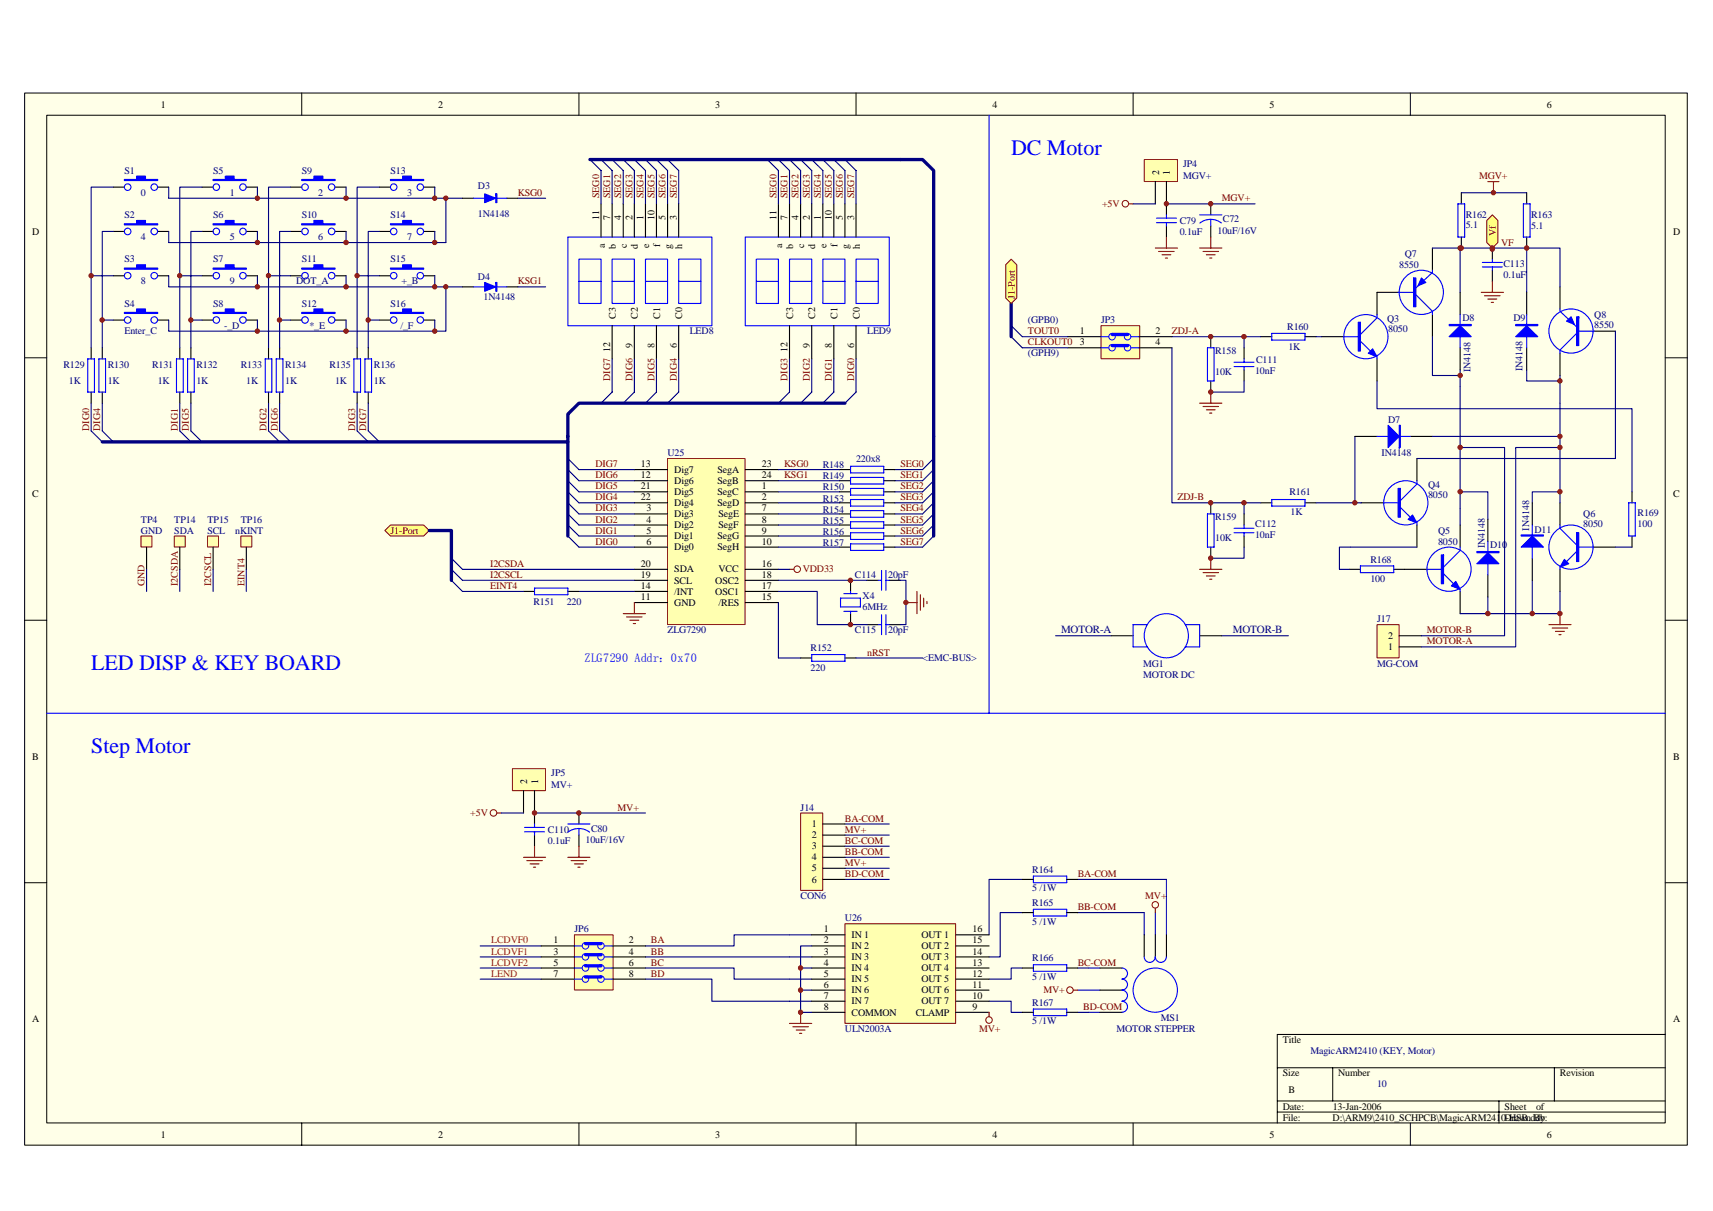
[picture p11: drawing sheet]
<svg xmlns="http://www.w3.org/2000/svg" width="297mm" height="210mm" viewBox="0 0 297 210" stroke-linecap="round" stroke-linejoin="round" font-family="sans-serif">
<path d="M4.3 16.1h288.3v182.5h-288.3z" fill="#ffffe8"/>
<g fill="none" stroke="#000" stroke-width=".17">
<path d="M4.3 16.1h288.3v182.5h-288.3zM8.1 20h280.7v174.7h-280.7zM52.3 16.1v3.9M100.4 16.1v3.9M148.4 16.1v3.9M196.5 16.1v3.9M244.6 16.1v3.9M4.3 62h3.8M288.8 62h3.8M4.3 107.5h3.8M288.8 107.5h3.8M4.3 153.1h3.8"/>
<path d="M288.8 153.1h3.8M288.8 179.4h-67.3v15.3M52.3 194.7v3.9M100.4 194.7v3.9M148.4 194.7v3.9M196.5 194.7v3.9M221.5 185.1h67.3M221.5 190.9h67.3M221.5 192.8h67.3M231.1 185.1v5.8M244.6 194.7v3.9M259.9 190.9v3.8"/>
<path d="M269.5 185.1v5.8"/>
</g>
<g fill="none" stroke="#00f" stroke-width=".19">
<path d="M171.5 20v103.7h-163.4M98.5 41.1h24.9v15.4h-24.9zM100.4 44.9h3.8v7.7h-3.8zM100.4 48.8h3.8M106.1 44.9h3.9v7.7h-3.9zM106.1 48.8h3.9M111.9 44.9h3.9v7.7h-3.9zM111.9 48.8h3.9M117.7 44.9h3.8v7.7h-3.8zM117.7 48.8h3.8M129.2 41.1h25v15.4h-25zM131.1 44.9h3.9v7.7h-3.9z"/>
<path d="M131.1 48.8h3.9M136.9 44.9h3.9v7.7h-3.9zM136.9 48.8h3.9M142.7 44.9h3.8v7.7h-3.8zM142.7 48.8h3.8M148.4 44.9h3.9v7.7h-3.9zM148.4 48.8h3.9M171.5 123.7h117.3"/>
</g>
<g fill="none" stroke="#000" stroke-width=".19">
<path d="M104.2 35.3v5.8M106.1 35.3v5.8M108.1 35.3v5.8M110 35.3v5.8M111.9 35.3v5.8M113.8 35.3v5.8M115.8 35.3v5.8M117.7 35.3v5.8M135 35.3v5.8M136.9 35.3v5.8M138.8 35.3v5.8M140.8 35.3v5.8"/>
<path d="M142.7 35.3v5.8M144.6 35.3v5.8M146.5 35.3v5.8M148.4 35.3v5.8M106.1 56.5v5.7M110 56.5v5.7M113.8 56.5v5.7M117.7 56.5v5.7M136.9 56.5v5.7M140.8 56.5v5.7M144.6 56.5v5.7M148.4 56.5v5.7"/>
</g>
<path d="M115.8 79.5h13.4v28.8h-13.4z" fill="#ffffb0"/>
<g fill="none" stroke="#800000" stroke-width=".17">
<path d="M115.8 79.5h13.4v28.8h-13.4z"/>
<circle cx="138.2" cy="98.7" r=".57"/>
</g>
<g fill="none" stroke="#000" stroke-width=".19">
<path d="M19.6 32.4h2M27.3 32.4h1.9M35 32.4h2M42.7 32.4h1.9M50.4 32.4h1.9M58.1 32.4h1.9M65.8 32.4h1.9M73.5 32.4h1.9M80.2 34.4h1.9M87.9 34.4h1.9M19.6 55.5h2M19.6 40.1h2"/>
<path d="M19.6 47.8h2M27.3 55.5h1.9M27.3 40.1h1.9M27.3 47.8h1.9M35 55.5h2M35 40.1h2M35 47.8h2M42.7 55.5h1.9M42.7 40.1h1.9M42.7 47.8h1.9M50.4 55.5h1.9M50.4 40.1h1.9"/>
<path d="M50.4 47.8h1.9M58.1 55.5h1.9M58.1 40.1h1.9M58.1 47.8h1.9M65.8 55.5h1.9M65.8 40.1h1.9M65.8 47.8h1.9M73.5 55.5h1.9M73.5 40.1h1.9M73.5 47.8h1.9M80.2 49.7h1.9M87.9 49.7h1.9"/>
<path d="M15.8 60.3v1.9M15.8 68v1.9M31.2 60.3v1.9M31.2 68v1.9M46.6 60.3v1.9M46.6 68v1.9M61.9 60.3v1.9M61.9 68v1.9M110 81.4h5.8M110 83.4h5.8M110 85.3h5.8M110 87.2h5.8"/>
<path d="M110 89.1h5.8M110 91h5.8M110 92.9h5.8M110 94.9h5.8M110 98.7h5.8M129.2 81.4h5.8M129.2 83.4h5.8M129.2 85.3h5.8M129.2 87.2h5.8M129.2 89.1h5.8M129.2 91h5.8M129.2 92.9h5.8"/>
<path d="M129.2 94.9h5.8M129.2 98.7h5.8M145.6 81.4h1.9M145.6 83.4h1.9M145.6 85.3h1.9M145.6 87.2h1.9M145.6 89.1h1.9M145.6 91h1.9M145.6 92.9h1.9M145.6 94.9h1.9M153.2 81.4h2M153.2 83.4h2"/>
<path d="M153.2 85.3h2M153.2 87.2h2M153.2 89.1h2M153.2 91h2M153.2 92.9h2M153.2 94.9h2M110 100.6h5.8M110 102.6h5.8M110 104.5h5.8M129.2 100.6h5.8M129.2 102.6h5.8M129.2 104.5h5.8"/>
<path d="M147.5 100.6v2M147.5 106.4v1.9M150.4 100.6h1.9M150.4 108.3h1.9M154.2 100.6h1.9M154.2 108.3h1.9"/>
</g>
<g fill="#00f" stroke="#00f" stroke-width=".19">
<path d="M84 33.6l2 .8-2 .7z"/>
<path d="M84 49l2 .7-2 .8z"/>
<path d="M21.6 31.1h2.1v-.6h1.5v.6h2.1v.2h-5.7z" fill-rule="evenodd"/>
<path d="M37 31.1h2.1v-.6h1.5v.6h2.1v.2h-5.7z" fill-rule="evenodd"/>
<path d="M52.3 31.1h2.1v-.6h1.6v.6h2.1v.2h-5.8z" fill-rule="evenodd"/>
<path d="M67.7 31.1h2.1v-.6h1.5v.6h2.2v.2h-5.8z" fill-rule="evenodd"/>
<path d="M52.3 54.2h2.1v-.6h1.6v.6h2.1v.2h-5.8z" fill-rule="evenodd"/>
<path d="M37 54.2h2.1v-.6h1.5v.6h2.1v.2h-5.7z" fill-rule="evenodd"/>
<path d="M37 38.8h2.1v-.6h1.5v.6h2.1v.2h-5.7z" fill-rule="evenodd"/>
<path d="M52.3 38.8h2.1v-.6h1.6v.6h2.1v.2h-5.8z" fill-rule="evenodd"/>
<path d="M67.7 38.8h2.1v-.6h1.5v.6h2.2v.2h-5.8z" fill-rule="evenodd"/>
<path d="M21.6 46.5h2.1v-.6h1.5v.6h2.1v.2h-5.7z" fill-rule="evenodd"/>
<path d="M67.7 54.2h2.1v-.6h1.5v.6h2.2v.2h-5.8z" fill-rule="evenodd"/>
<path d="M52.3 46.5h2.1v-.6h1.6v.6h2.1v.2h-5.8z" fill-rule="evenodd"/>
<path d="M67.7 46.5h2.1v-.6h1.5v.6h2.2v.2h-5.8z" fill-rule="evenodd"/>
<path d="M21.6 54.2h2.1v-.6h1.5v.6h2.1v.2h-5.7z" fill-rule="evenodd"/>
<path d="M86 33.6h.2v1.5h-.2z" fill-rule="evenodd"/>
<path d="M86 49h.2v1.5h-.2z" fill-rule="evenodd"/>
<path d="M21.6 38.8h2.1v-.6h1.5v.6h2.1v.2h-5.7z" fill-rule="evenodd"/>
<path d="M37 46.5h2.1v-.6h1.5v.6h2.1v.2h-5.7z" fill-rule="evenodd"/>
</g>
<g fill="none" stroke="#00f" stroke-width=".19">
<path d="M82.1 34.4h5.8M82.1 49.7h5.8M15.2 62.2h1.2v5.8h-1.2zM30.6 62.2h1.2v5.8h-1.2zM46 62.2h1.1v5.8h-1.1zM61.4 62.2h1.1v5.8h-1.1zM147.5 80.9h5.7v1.1h-5.7zM147.5 82.8h5.7v1.1h-5.7zM147.5 84.7h5.7v1.2h-5.7zM147.5 86.6h5.7v1.2h-5.7zM147.5 88.5h5.7v1.2h-5.7zM147.5 90.5h5.7v1.1h-5.7z"/>
<path d="M147.5 92.4h5.7v1.1h-5.7zM147.5 94.3h5.7v1.1h-5.7zM152.9 98.9v3.5M153.6 98.9v3.5M145.8 103.7h3.4v1.5h-3.4zM146.3 102.9h2.3M146.3 106h2.3M147.5 102.6v.3M147.5 106v.4M152.3 100.6h.6M152.3 108.3h.6M152.9 106.6v3.4"/>
<path d="M153.6 100.6h.6M153.6 106.6v3.4M153.6 108.3h.6"/>
<circle cx="22.1" cy="32.4" r=".57"/>
<circle cx="26.8" cy="32.4" r=".57"/>
<circle cx="37.5" cy="32.4" r=".57"/>
<circle cx="42.1" cy="32.4" r=".57"/>
<circle cx="52.9" cy="32.4" r=".57"/>
<circle cx="57.5" cy="32.4" r=".57"/>
<circle cx="68.3" cy="32.4" r=".57"/>
<circle cx="72.9" cy="32.4" r=".57"/>
<circle cx="22.1" cy="40.1" r=".57"/>
<circle cx="22.1" cy="47.8" r=".57"/>
<circle cx="22.1" cy="55.5" r=".57"/>
<circle cx="26.8" cy="40.1" r=".57"/>
<circle cx="26.8" cy="55.5" r=".57"/>
<circle cx="26.8" cy="47.8" r=".57"/>
<circle cx="37.5" cy="40.1" r=".57"/>
<circle cx="37.5" cy="47.8" r=".57"/>
<circle cx="37.5" cy="55.5" r=".57"/>
<circle cx="42.1" cy="40.1" r=".57"/>
<circle cx="42.1" cy="47.8" r=".57"/>
<circle cx="42.1" cy="55.5" r=".57"/>
<circle cx="52.9" cy="40.1" r=".57"/>
<circle cx="52.9" cy="55.5" r=".57"/>
<circle cx="52.9" cy="47.8" r=".57"/>
<circle cx="57.5" cy="40.1" r=".57"/>
<circle cx="57.5" cy="47.8" r=".57"/>
<circle cx="57.5" cy="55.5" r=".57"/>
<circle cx="68.3" cy="40.1" r=".57"/>
<circle cx="68.3" cy="47.8" r=".57"/>
<circle cx="68.3" cy="55.5" r=".57"/>
<circle cx="72.9" cy="40.1" r=".57"/>
<circle cx="72.9" cy="55.5" r=".57"/>
<circle cx="72.9" cy="47.8" r=".57"/>
</g>
<g fill="none" stroke="#000080" stroke-width=".19">
<path d="M29.2 34.4h51M44.6 32.4v2M60 32.4v2M75.4 32.4v2M89.8 34.4h4.8M102.3 27.7l1.9 1.9v5.7M104.2 27.7l1.9 1.9v5.7M106.1 27.7l2 1.9v5.7M108.1 27.7l1.9 1.9v5.7M110 27.7l1.9 1.9v5.7M111.9 27.7l1.9 1.9v5.7M113.8 27.7l2 1.9v5.7"/>
<path d="M115.8 27.7l1.9 1.9v5.7M133.1 27.7l1.9 1.9v5.7M135 27.7l1.9 1.9v5.7M136.9 27.7l1.9 1.9v5.7M138.8 27.7l2 1.9v5.7M140.8 27.7l1.9 1.9v5.7M142.7 27.7l1.9 1.9v5.7M144.6 27.7l1.9 1.9v5.7M146.5 27.7l1.9 1.9v5.7M29.2 47.8v1.9h51M29.2 42.1h48.1M44.6 40.1v2"/>
<path d="M44.6 47.8v1.9M44.6 55.5v1.9M60 40.1v2M60 47.8v1.9M60 55.5v1.9M75.4 40.1v2M75.4 47.8v1.9M89.8 49.7h4.8M15.8 69.9v4.8M31.2 69.9v4.8M46.6 69.9v4.8M61.9 69.9v4.8"/>
<path d="M98.5 79.5l1.9 1.9h9.6M106.1 62.2v5.8l-1.9 1.9M110 62.2v5.8l-1.9 1.9M113.8 62.2v5.8l-1.9 1.9M117.7 62.2v5.8l-1.9 1.9M136.9 62.2v5.8l-1.9 1.9M140.8 62.2v5.8l-2 1.9M144.6 62.2v5.8l-1.9 1.9M148.4 62.2v5.8l-1.9 1.9M161.9 79.5l-1.9 1.9h-4.8M78.3 98.7l1.9 1.9h29.8M78.3 96.8l1.9 1.9h29.8"/>
<path d="M98.5 81.4l1.9 2h9.6M98.5 83.4l1.9 1.9h9.6M98.5 85.3l1.9 1.9h9.6M98.5 87.2l1.9 1.9h9.6M98.5 89.1l1.9 1.9h9.6M98.5 91l1.9 1.9h9.6M98.5 92.9l1.9 2h9.6M135 81.4h10.6M135 83.4h10.6M135 85.3h10.6M135 87.2h10.6M135 89.1h10.6"/>
<path d="M135 91h10.6M135 92.9h10.6M135 94.9h10.6M135 98.7h1.9M161.9 81.4l-1.9 2h-4.8M161.9 83.4l-1.9 1.9h-4.8M161.9 85.3l-1.9 1.9h-4.8M161.9 87.2l-1.9 1.9h-4.8M161.9 89.1l-1.9 1.9h-4.8M161.9 91l-1.9 1.9h-4.8M161.9 92.9l-1.9 2h-4.8M78.3 100.6l1.9 2"/>
<path d="M100.4 102.6h9.6M135 102.6h6.7v5.7h8.7M135 100.6h15.4M156.1 100.6h1v7.7h-1"/>
</g>
<path d="M136.9 98.7h.8M108.1 106.4h3.8M108.6 107h2.7M109.2 107.5h1.6M109.8 108.1h.4M110 104.5v1.9M157.1 104.5h1.9M159 102.6v3.8M159.6 103.1v2.7M160.2 103.7v1.5M160.7 104.3v.4" fill="none" stroke="#800000" stroke-width=".19"/>
<path d="M102.3 27.7h57.7l1.9 1.9v63.3M17.7 76.6h80.8M146.5 69.9h-46.1l-1.9 1.9v21.1" fill="none" stroke="#000080" stroke-width=".58"/>
<path d="M135 104.5v9.6" fill="none" stroke="#11037e" stroke-width=".19"/>
<path d="M24.5 93h1.8v1.8h-1.8z" fill="#ffffb0"/>
<path d="M24.4 92.9h1.9v1.9h-1.9z" fill="none" stroke="#800000" stroke-width=".17"/>
<path d="M25.4 94.9v3.8" fill="none" stroke="#000" stroke-width=".19"/>
<path d="M36 93h1.9v1.8h-1.9z" fill="#ffffb0"/>
<path d="M36 92.9h1.9v1.9h-1.9z" fill="none" stroke="#800000" stroke-width=".17"/>
<path d="M37 94.9v3.8" fill="none" stroke="#000" stroke-width=".19"/>
<path d="M41.8 93h1.9v1.8h-1.9z" fill="#ffffb0"/>
<path d="M41.8 92.9h1.9v1.9h-1.9z" fill="none" stroke="#800000" stroke-width=".17"/>
<path d="M42.7 94.9v3.8" fill="none" stroke="#000" stroke-width=".19"/>
<path d="M25.4 98.7v3.9M37 98.7v3.9M42.7 98.7v3.9" fill="none" stroke="#000080" stroke-width=".19"/>
<path d="M30.2 93h1.9v1.8h-1.9z" fill="#ffffb0"/>
<path d="M30.2 92.9h1.9v1.9h-1.9z" fill="none" stroke="#800000" stroke-width=".17"/>
<path d="M17.7 60.3v1.9M17.7 68v1.9M33.1 60.3v1.9M33.1 68v1.9M48.5 60.3v1.9M48.5 68v1.9M63.9 60.3v1.9M63.9 68v1.9M31.2 94.9v3.8M138.8 114.1h2M146.5 114.1h1.9" fill="none" stroke="#000" stroke-width=".19"/>
<g fill="none" stroke="#000080" stroke-width=".19">
<path d="M19.6 32.4h-3.8v15.4h3.8M29.2 32.4v2M35 32.4h-3.8v15.4h3.8M50.4 32.4h-3.8v15.4h3.8M65.8 32.4h-3.9v15.4h3.9M77.3 34.4v7.7M15.8 47.8v12.5M17.7 55.5v4.8M19.6 40.1h-1.9v15.4h1.9M29.2 40.1v2M31.2 47.8v12.5M33.1 55.5v4.8"/>
<path d="M35 40.1h-1.9v15.4h1.9M46.6 47.8v12.5M48.5 55.5v4.8M50.4 40.1h-1.9v15.4h1.9M61.9 47.8v12.5M63.9 55.5v4.8M65.8 40.1h-1.9v15.4h1.9M75.4 55.5v1.9M77.3 49.7v7.7h-48.1v-1.9M15.8 74.7l1.9 1.9M17.7 69.9v4.8l1.9 1.9M31.2 74.7l1.9 1.9"/>
<path d="M33.1 69.9v4.8l1.9 1.9M46.6 74.7l1.9 1.9M48.5 69.9v4.8l1.9 1.9M61.9 74.7l2 1.9M63.9 69.9v4.8l1.9 1.9M31.2 98.7v3.9M135 114.1h3.8M148.4 114.1h11.6"/>
</g>
<path d="M17.1 62.2h1.2v5.8h-1.2zM32.5 62.2h1.2v5.8h-1.2zM47.9 62.2h1.2v5.8h-1.2zM63.3 62.2h1.1v5.8h-1.1zM140.8 113.5h5.7v1.2h-5.7z" fill="none" stroke="#00f" stroke-width=".19"/>
<path d="M66.7 92l1-1h5.8l.9 1-.9 .9h-5.8z" fill-rule="evenodd" fill="#ffff80" stroke="#800000" stroke-width=".17"/>
<path d="M74.4 92h3.9v8.6" fill="none" stroke="#000080" stroke-width=".58"/>
<path d="M258 31.5h1.9M259 31.5v1.9" fill="none" stroke="#800000" stroke-width=".19"/>
<path d="M192.7 110.2h3.8M208 110.2h3.9" fill="none" stroke="#000" stroke-width=".19"/>
<g fill="none" stroke="#00f" stroke-width=".19">
<path d="M199 108.3h-2.5v3.9h2.5M205.5 108.3h2.5v3.9h-2.5"/>
<circle cx="202.2" cy="110.2" r="3.8"/>
</g>
<path d="M238.8 108.3h3.8v5.8h-3.8z" fill="#ffffb0"/>
<path d="M238.8 108.3h3.8v5.8h-3.8z" fill="none" stroke="#800000" stroke-width=".17"/>
<path d="M242.6 112.2h3.9M242.6 110.2h3.9" fill="none" stroke="#000" stroke-width=".19"/>
<path d="M198.4 27.7h5.8v3.8h-5.8z" fill="#ffffb0"/>
<g fill="none" stroke="#800000" stroke-width=".17">
<path d="M198.4 27.7h5.8v3.8h-5.8z"/>
<circle cx="195.1" cy="35.3" r=".57"/>
</g>
<g fill="none" stroke="#000" stroke-width=".19">
<path d="M200.3 31.5v3.8M202.3 31.5v3.8M253.4 33.4v1.9M264.7 33.4v1.9M218.6 58.4h1.9M226.3 58.4h1.9M229.2 58.4h3.8M242.6 50.7h-3.8v3.8M248.4 43v3.9M248.4 54.5v3.9M253.2 50.7v3.8M253.4 41.1v1.9"/>
<path d="M258.8 43v1.9M258.8 46.9v1.9M264.7 41.1v1.9M264.7 50.7v3.8M270.5 49.7v3.9M276.3 57.4h3.8M215.7 60.3v1.9M215.7 64.1v2M234.9 75.7h3.9M238.8 62.2v3.9M244.6 75.7h3.8M245.7 79.5v3.9"/>
<path d="M253.2 60.3v3.8M264.7 60.3v3.8M270.5 61.3v3.8M215.7 89.1v1.9M215.7 92.9v2M218.6 87.2h1.9M226.3 87.2h1.9M234 98.7h1.9M236.1 87.2h3.8M241.7 98.7h5.7M245.7 91v3.9M253.2 91v3.9"/>
<path d="M258 90.1v3.8M258 99.7v3.8M265.7 87.2v3.8M265.7 96.8v3.8M270.5 87.2v3.8M270.5 98.7v3.9M276.3 94.9h3.8M283 85.3v1.9M283 92.9v2M253.2 102.6v3.8"/>
</g>
<g fill="none" stroke="#000080" stroke-width=".19">
<path d="M202.3 35.3h15.3M253.4 33.4h11.3M203.2 58.4h15.4M248.4 43h22.1v6.7M248.4 58.4v6.7h4.8M253.2 43v7.7M264.7 43v7.7M280.1 57.4v22.1h-34.4M234.9 75.7v11.5M238.8 66.1v4.8h44.2v14.4M248.4 75.7h22.1M253.2 77.6h7.7v32.6h-14.4"/>
<path d="M253.2 64.1v26.9M264.7 64.1v2h5.8M270.5 77.6h-7.7v34.6h-16.3M270.5 65.1v22.1M228.2 87.2h7.9M234.2 94.9h11.5M253.2 85.3h4.8v4.8M270.5 85.3h-4.8v1.9M280.1 94.9h2.9M258 103.5v2.9M265.7 100.6v5.8M270.5 102.6v3.8h-17.3"/>
</g>
<g fill="none" stroke="#800000" stroke-width=".19">
<path d="M195.7 35.3h.8M256.9 50.7h3.8M257.4 51.3h2.7M258 51.9h1.5M258.6 52.4h.4M258.8 48.8v1.9M208 69.9h3.9M208.6 70.5h2.7M209.2 71.1h1.5M209.8 71.6h.3M209.9 68v1.9M208 98.7h3.9"/>
<path d="M208.6 99.3h2.7M209.2 99.9h1.5M209.9 96.8v1.9M209.8 100.4h.3M268.6 108.3h3.8M269.2 108.9h2.6M269.7 109.5h1.6M270.3 110h.4M270.5 106.4v1.9"/>
</g>
<g fill="none" stroke="#00f" stroke-width=".19">
<path d="M252.8 35.3h1.2v5.8h-1.2zM264.2 35.3h1.1v5.8h-1.1zM220.5 57.8h5.8v1.2h-5.8zM233 58.4h2.9M235.9 59.2l1.7 1.7M238.8 54.5v.6l-2.9 2.9M242.4 50.7h2.7M245.5 51.1l2.9 2.9v.5M248.4 46.9v.3l-2.9 2.7M253.2 54.5v5.8M257 46.3h3.5M257 45.5h3.5"/>
<path d="M258.8 44.9v.6M258.8 46.3v.6M264.7 54.5v5.8M270.5 53.6v.4l2.9 2.7M273.4 57.8l-2.9 2.9v.6M273.8 57.4h2.7M214 63.6h3.4M214 62.8h3.4M215.7 62.2v.6M215.7 63.6v.5M238.8 75.7h5.8M238.8 61.8v.4"/>
<path d="M214 92.4h3.4M214 91.6h3.4M215.7 91v.6M215.7 92.4v.5M220.5 86.6h5.8v1.2h-5.8zM235.9 98.1h5.8v1.2h-5.8zM239.9 87.2h2.9M242.8 88l1.8 1.7M245.7 83.4v.5l-2.9 2.9M245.7 90.7v.3M247.4 98.7h2.9M250.3 99.5l1.7 1.7"/>
<path d="M253.2 94.9v.5l-2.9 2.9M258 93.9v5.8M265.7 91v5.8M270.5 91v.6l2.9 2.9M270.5 98.3v.4M273.4 95.6l-1.8 1.8M273.4 94.9h2.9M282.4 87.2h1.2v5.7h-1.2zM253.2 102.2v.4"/>
<circle cx="236.9" cy="58.4" r="3.8"/>
<circle cx="246.5" cy="50.7" r="3.8"/>
<circle cx="272.4" cy="57.4" r="3.8"/>
<circle cx="243.8" cy="87.2" r="3.8"/>
<circle cx="251.3" cy="98.7" r="3.8"/>
<circle cx="272.4" cy="94.9" r="3.8"/>
</g>
<g fill="#00f" stroke="#00f" stroke-width=".19">
<path d="M246.5 48.2l.7 .8-1.3 .6z"/>
<path d="M271.6 55.7l.8-.8 .6 1.4z"/>
<path d="M252.4 100.8l.8 1.4-1.5-.6z"/>
<path d="M271.3 97l.7 .7-1.5 .6z"/>
<path d="M251.3 58.4l1.9-1.9 1.9 1.9z"/>
<path d="M240.7 73.7l1.9 2-1.9 1.9z"/>
<path d="M258 95.8l1.9 1.9h-3.8z"/>
<path d="M263.8 94.9l1.9-2 1.9 2z"/>
<path d="M238 60.5l.8 1.3-1.5-.5z"/>
<path d="M244.9 89.3l.8 1.4-1.5-.6z"/>
<path d="M262.8 58.4l1.9-1.9 2 1.9z"/>
<path d="M245.1 48.2h.4v5h-.4z" fill-rule="evenodd"/>
<path d="M273.4 54.9v5h.4v-5z" fill-rule="evenodd"/>
<path d="M249.9 96.2v5h.4v-5z" fill-rule="evenodd"/>
<path d="M273.4 92.4h.4v5h-.4z" fill-rule="evenodd"/>
<path d="M251.3 56.3h3.8v.2h-3.8z" fill-rule="evenodd"/>
<path d="M242.6 73.7v3.9h.2v-3.9z" fill-rule="evenodd"/>
<path d="M256.1 95.6h3.8v.2h-3.8z" fill-rule="evenodd"/>
<path d="M263.8 92.8h3.8v.1h-3.8z" fill-rule="evenodd"/>
<path d="M235.5 55.9v5h.4v-5z" fill-rule="evenodd"/>
<path d="M242.4 84.7v5h.4v-5z" fill-rule="evenodd"/>
<path d="M262.8 56.3h3.9v.2h-3.9z" fill-rule="evenodd"/>
</g>
<path d="M257.8 38.2l1-.9 .9 .9v3.9l-.9 .9-1-.9z" fill-rule="evenodd" fill="#ffff80" stroke="#800000" stroke-width=".17"/>
<path d="M234.2 94.9h-1.9v3.8h1.7M183 110.2h9.7M211.9 110.2h11.5" fill="none" stroke="#000080" stroke-width=".19"/>
<circle cx="258.8" cy="43.2" r=".38" fill="#800000" stroke="#800000" stroke-width=".17"/>
<path d="M190.9 56.5h6.7v5.7h-6.7z" fill="#ffffb0"/>
<path d="M190.9 56.5h6.7v5.7h-6.7z" fill="none" stroke="#800000" stroke-width=".17"/>
<path d="M185.2 58.4h5.7M197.5 58.4h5.7M185.2 60.3h5.7M197.5 60.3h5.7" fill="none" stroke="#000" stroke-width=".19"/>
<path d="M190.9 58.4h1.9M195.5 58.4h2M190.9 60.3h1.9M195.5 60.3h2" fill="none" stroke="#00f" stroke-width=".19"/>
<g fill="#ffffb0" stroke="#00f" stroke-width=".17">
<circle cx="195.5" cy="58.4" r=".57"/>
<circle cx="195.5" cy="60.3" r=".57"/>
<circle cx="192.8" cy="58.4" r=".57"/>
<circle cx="192.8" cy="60.3" r=".57"/>
</g>
<path d="M192.8 58h2.7M192.8 59.9h2.7" fill="none" stroke="#00f" stroke-width=".58"/>
<g fill="none" stroke="#000080" stroke-width=".19">
<path d="M196.5 35.3h3.8M175.3 56.5l2 1.9h7.9M175.3 58.4l2 1.9h7.9M228.2 58.4h1M203.2 60.3v26.9h15.4M177.3 158.2h-3.9v7.7h-1.9M177.3 152.5h-5.8v9.6M83.3 165.9h10.5M83.3 164h10.5M83.3 167.9h10.5M83.3 169.8h10.5M111.9 169.8h11.5v3.8h17.4"/>
<path d="M111.9 167.9h15.4v1.9h13.5M111.9 165.9h28.9M140.8 162.1h-13.5v1.9h-15.4M171.5 173.6h3.8v1.9h2M177.3 167.9h-2v1.9h-3.8"/>
</g>
<path d="M175.3 52.6v5.8" fill="none" stroke="#000080" stroke-width=".58"/>
<path d="M202.3 35.3v2M202.3 39.2v1.9" fill="none" stroke="#000" stroke-width=".19"/>
<path d="M200.5 38.6h3.5M200.5 37.8h3.5M202.3 37.3v.5M202.3 38.6v.6" fill="none" stroke="#00f" stroke-width=".19"/>
<path d="M200.3 43h3.9M200.9 43.6h2.7M201.5 44.2h1.5M202.1 44.7h.4M202.3 41.1v1.9M136.9 177.5h3.9M137.5 178h2.7M138.1 178.6h1.5M138.6 179.2h.4M138.8 175.5v2" fill="none" stroke="#800000" stroke-width=".19"/>
<path d="M198.4 158.2v3.9M200.3 158.2v3.9M202.3 152.5v9.6M186.9 171.7h3.8M188.8 167.9h1.9M188.8 175.5h1.9" fill="none" stroke="#0000bf" stroke-width=".19"/>
<path d="M146.5 160.2h19.2v17.2h-19.2z" fill="#ffffb0"/>
<g fill="none" stroke="#800000" stroke-width=".17">
<path d="M146.5 160.2h19.2v17.2h-19.2z"/>
<circle cx="171.5" cy="176.9" r=".57"/>
</g>
<g fill="none" stroke="#000" stroke-width=".19">
<path d="M140.8 162.1h5.7M140.8 164h5.7M140.8 165.9h5.7M140.8 167.9h5.7M140.8 169.8h5.7M140.8 171.7h5.7M140.8 173.6h5.7M140.8 175.5h5.7M165.7 162.1h5.8M165.7 164h5.8M165.7 165.9h5.8M165.7 167.9h5.8"/>
<path d="M165.7 169.8h5.8M165.7 171.7h5.8M165.7 173.6h5.8M165.7 175.5h5.8"/>
</g>
<path d="M146.5 152.5h7.7M146.5 150.6h7.7M146.5 148.7h7.7M146.5 146.7h7.7M146.5 144.8h7.7M146.5 142.9h7.7M186.9 152.5h15.4M186.9 158.2h11.5M186.9 175.5h1.9M186.9 167.9h1.9" fill="none" stroke="#000080" stroke-width=".19"/>
<path d="M171.5 175.5v.8" fill="none" stroke="#800000" stroke-width=".19"/>
<path d="M138.9 141h3.8v13.4h-3.8z" fill="#ffffb0"/>
<g fill="none" stroke="#800000" stroke-width=".17">
<path d="M138.8 141h3.9v13.4h-3.9z"/>
<circle cx="200.3" cy="156.9" r=".57"/>
<circle cx="185.5" cy="171.7" r=".57"/>
</g>
<g fill="none" stroke="#000" stroke-width=".19">
<path d="M90.8 102.6h1.9M98.5 102.6h1.9M142.7 142.9h3.8M142.7 144.8h3.8M142.7 146.7h3.8M142.7 148.7h3.8M142.7 150.6h3.8M142.7 152.5h3.8M177.3 152.5h1.9M177.3 158.2h1.9M185 152.5h1.9M185 158.2h1.9"/>
<path d="M177.3 167.9h1.9M177.3 175.5h1.9M185 167.9h1.9M185 175.5h1.9M190.7 167.9h3.9M190.7 175.5h3.9M190.7 171.7h3.9M198.4 162.1v3.8M200.3 162.1v3.8M202.3 162.1v3.8"/>
</g>
<g fill="none" stroke="#00f" stroke-width=".19">
<path d="M92.7 102h5.8v1.1h-5.8zM179.2 151.9h5.8v1.2h-5.8zM179.2 157.7h5.8v1.1h-5.8zM179.2 167.3h5.8v1.1h-5.8zM179.2 175h5.8v1.1h-5.8zM194.6 167.9a.95 .95 0 0 1 .9 .9 .95 .95 0 0 1-.9 1 .95 .95 0 0 1 .9 .9 .95 .95 0 0 1-.9 1 .96 .96 0 0 1 .9 .9 .96 .96 0 0 1-.9 1M194.6 173.6a.95 .95 0 0 1 .9 1 .95 .95 0 0 1-.9 .9M198.4 165.9a.96 .96 0 0 0 1 1 .96 .96 0 0 0 .9-1 .95 .95 0 0 0 1 1 .95 .95 0 0 0 .9-1"/>
<circle cx="200.3" cy="171.7" r="3.8"/>
</g>
<path d="M200.3 157.5v.7M186.1 171.7h.8" fill="none" stroke="#800000" stroke-width=".19"/>
<path d="M80.2 102.6h10.6" fill="none" stroke="#000080" stroke-width=".19"/>
<path d="M88.9 133.3h5.7v3.8h-5.7z" fill="#ffffb0"/>
<g fill="none" stroke="#800000" stroke-width=".17">
<path d="M88.9 133.3h5.7v3.8h-5.7z"/>
<circle cx="85.6" cy="141" r=".57"/>
</g>
<path d="M90.8 137.1v3.9M92.7 137.1v5.8M92.7 144.8v1.9M100.4 141v1.9M100.4 144.8v1.9" fill="none" stroke="#000" stroke-width=".19"/>
<path d="M86.9 141h3.9M92.7 141h19.2" fill="none" stroke="#000080" stroke-width=".19"/>
<path d="M86.2 141h.7M90.8 148.7h3.8M91.4 149.2h2.6M91.9 149.8h1.6M92.5 150.4h.4M92.7 146.7v2M98.5 148.7h3.8M99 149.2h2.7M99.6 149.8h1.6M100.2 150.4h.4M100.4 146.7v2" fill="none" stroke="#800000" stroke-width=".19"/>
<path d="M91 144.2h3.4M91 143.5h3.4M92.7 142.9v.6M92.7 144.2v.6M98.5 142.9h3.8M98.5 144.3a3.1 3.1 0 0 1 3.7 0M100.4 143.7v1.1" fill="none" stroke="#00f" stroke-width=".19"/>
<path d="M99.6 162.1h6.7v9.6h-6.7z" fill="#ffffb0"/>
<path d="M99.6 162.1h6.7v9.6h-6.7z" fill="none" stroke="#800000" stroke-width=".17"/>
<path d="M93.8 164h5.8M93.8 165.9h5.8M93.8 167.9h5.8M93.8 169.8h5.8M106.1 164h5.8M106.1 165.9h5.8M106.1 167.9h5.8M106.1 169.8h5.8" fill="none" stroke="#000" stroke-width=".19"/>
<path d="M99.6 164h1.9M99.6 165.9h1.9M99.6 167.9h1.9M99.6 169.8h1.9M104.2 164h1.9M104.2 165.9h1.9M104.2 167.9h1.9M104.2 169.8h1.9" fill="none" stroke="#00f" stroke-width=".19"/>
<g fill="#ffffb0" stroke="#00f" stroke-width=".17">
<circle cx="104.2" cy="167.8" r=".57"/>
<circle cx="104.2" cy="164" r=".57"/>
<circle cx="104.2" cy="165.9" r=".57"/>
<circle cx="104.2" cy="169.8" r=".57"/>
<circle cx="101.5" cy="164" r=".57"/>
<circle cx="101.5" cy="165.9" r=".57"/>
<circle cx="101.5" cy="167.8" r=".57"/>
<circle cx="101.5" cy="169.8" r=".57"/>
</g>
<path d="M101.5 163.6h2.7M101.5 165.5h2.7M101.5 167.5h2.7M101.5 169.4h2.7" fill="none" stroke="#00f" stroke-width=".58"/>
<path d="M175.3 44.9l1 1v5.8l-1 .9-.9-.9v-5.8z" fill-rule="evenodd" fill="#ffff80" stroke="#800000" stroke-width=".17"/>
<path d="M215.7 58.4v1.9M215.7 66.1v1.9h-5.8M215.7 94.9v1.9h-5.8M215.7 87.2v1.9M138.8 171.7h2M138.8 167.9h2M140.8 164h-2v11.5h2" fill="none" stroke="#000080" stroke-width=".19"/>
<path d="M209.9 35.3v2M209.9 39.2v1.9M209.9 58.4v1.9M209.9 66.1v1.9M209.9 87.2v1.9M209.9 94.9v1.9" fill="none" stroke="#000" stroke-width=".19"/>
<path d="M208 37.3h3.9M209.9 38l1.2 .3 .7 .4M209.9 38l-1.1 .3-.7 .4M209.9 38v1.2M209.4 60.3h1.1v5.8h-1.1zM209.4 89.1h1.1v5.8h-1.1z" fill="none" stroke="#00f" stroke-width=".19"/>
<path d="M208 43h3.9M208.6 43.6h2.7M209.2 44.2h1.5M209.8 44.7h.3M209.9 41.1v1.9" fill="none" stroke="#800000" stroke-width=".19"/>
<g fill="#800000" stroke="#800000" stroke-width=".17">
<circle cx="147.5" cy="108.3" r=".38"/>
<circle cx="147.5" cy="100.6" r=".38"/>
<circle cx="157.1" cy="104.5" r=".38"/>
<circle cx="44.6" cy="34.4" r=".38"/>
<circle cx="60" cy="34.4" r=".38"/>
<circle cx="75.4" cy="34.4" r=".38"/>
<circle cx="75.4" cy="42" r=".38"/>
<circle cx="60" cy="42" r=".38"/>
<circle cx="44.6" cy="42" r=".38"/>
<circle cx="44.6" cy="49.7" r=".38"/>
<circle cx="44.6" cy="57.4" r=".38"/>
<circle cx="60" cy="57.4" r=".38"/>
<circle cx="60" cy="49.7" r=".38"/>
<circle cx="75.4" cy="49.7" r=".38"/>
<circle cx="75.4" cy="57.4" r=".38"/>
<circle cx="77.3" cy="34.4" r=".38"/>
<circle cx="77.3" cy="49.7" r=".38"/>
<circle cx="63.8" cy="55.5" r=".38"/>
<circle cx="61.9" cy="47.8" r=".38"/>
<circle cx="46.5" cy="47.8" r=".38"/>
<circle cx="48.5" cy="55.5" r=".38"/>
<circle cx="259" cy="33.4" r=".38"/>
<circle cx="202.2" cy="35.3" r=".38"/>
<circle cx="264.7" cy="43" r=".38"/>
<circle cx="258.8" cy="43" r=".38"/>
<circle cx="270.5" cy="85.3" r=".38"/>
<circle cx="253.2" cy="77.6" r=".38"/>
<circle cx="270.5" cy="77.6" r=".38"/>
<circle cx="209.9" cy="68" r=".38"/>
<circle cx="209.9" cy="96.8" r=".38"/>
<circle cx="270.5" cy="106.4" r=".38"/>
<circle cx="258" cy="106.4" r=".38"/>
<circle cx="234.9" cy="87.2" r=".37"/>
<circle cx="253.2" cy="43" r=".38"/>
<circle cx="253.2" cy="65.1" r=".38"/>
<circle cx="265.7" cy="106.4" r=".38"/>
<circle cx="270.5" cy="66" r=".38"/>
<circle cx="253.2" cy="85.3" r=".38"/>
<circle cx="253.4" cy="43" r=".38"/>
<circle cx="270.5" cy="75.7" r=".38"/>
<circle cx="209.9" cy="58.4" r=".38"/>
<circle cx="215.7" cy="58.4" r=".38"/>
<circle cx="209.9" cy="87.2" r=".38"/>
<circle cx="215.7" cy="87.2" r=".38"/>
<circle cx="209.9" cy="35.3" r=".38"/>
<circle cx="15.8" cy="47.8" r=".38"/>
<circle cx="17.7" cy="55.5" r=".38"/>
<circle cx="31.2" cy="47.8" r=".38"/>
<circle cx="33.1" cy="55.5" r=".38"/>
<circle cx="138.8" cy="175.5" r=".38"/>
<circle cx="92.7" cy="141" r=".38"/>
<circle cx="100.4" cy="141" r=".38"/>
<circle cx="138.8" cy="171.7" r=".38"/>
<circle cx="138.8" cy="167.8" r=".38"/>
</g>
<g font-size="3.8" fill="#00f">
<text x="175.3" y="26.8">DC Motor</text>
<text x="15.8" y="116.1">LED DISP &amp; KEY BOARD</text>
<text x="15.8" y="130.5">Step Motor</text>
</g>
<text font-size="2.1" fill="#00f" x="101.3" y="114.7">ZLG7290 Addr：0x70</text>
<g font-size="1.9" fill="#000080">
<text x="184" y="109.8">MOTOR-A</text>
<text x="213.8" y="109.8">MOTOR-B</text>
</g>
<g font-size="1.7">
<text x="27.9" y="18.8">1</text>
<text x="76" y="18.8">2</text>
<text x="124" y="18.8">3</text>
<text x="172.1" y="18.8">4</text>
<text x="220.1" y="18.8">5</text>
<text x="268.2" y="18.8">6</text>
<text x="201" y="30.4" transform="rotate(-90 201 30.4)">2</text>
<text x="202.9" y="30.4" transform="rotate(-90 202.9 30.4)">1</text>
<text x="5.6" y="40.7">D</text>
<text x="103.9" y="38.2" transform="rotate(-90 103.9 38.2)">11</text>
<text x="105.8" y="38.2" transform="rotate(-90 105.8 38.2)">7</text>
<text x="107.7" y="38.2" transform="rotate(-90 107.7 38.2)">4</text>
<text x="109.7" y="38.2" transform="rotate(-90 109.7 38.2)">2</text>
<text x="111.6" y="38.2" transform="rotate(-90 111.6 38.2)">1</text>
<text x="113.5" y="38.2" transform="rotate(-90 113.5 38.2)">10</text>
<text x="115.4" y="38.2" transform="rotate(-90 115.4 38.2)">5</text>
<text x="117.3" y="38.2" transform="rotate(-90 117.3 38.2)">3</text>
<text x="134.6" y="38.2" transform="rotate(-90 134.6 38.2)">11</text>
<text x="136.6" y="38.2" transform="rotate(-90 136.6 38.2)">7</text>
<text x="138.5" y="38.2" transform="rotate(-90 138.5 38.2)">4</text>
<text x="140.4" y="38.2" transform="rotate(-90 140.4 38.2)">2</text>
<text x="142.3" y="38.2" transform="rotate(-90 142.3 38.2)">1</text>
<text x="144.3" y="38.2" transform="rotate(-90 144.3 38.2)">10</text>
<text x="146.2" y="38.2" transform="rotate(-90 146.2 38.2)">5</text>
<text x="148.1" y="38.2" transform="rotate(-90 148.1 38.2)">3</text>
<text x="290.1" y="40.7">D</text>
<text x="104.9" y="43" transform="rotate(-90 104.9 43)">a</text>
<text x="106.8" y="43.2" transform="rotate(-90 106.8 43.2)">b</text>
<text x="108.7" y="43" transform="rotate(-90 108.7 43)">c</text>
<text x="110.6" y="43.2" transform="rotate(-90 110.6 43.2)">d</text>
<text x="112.5" y="43" transform="rotate(-90 112.5 43)">e</text>
<text x="114.5" y="42.8" transform="rotate(-90 114.5 42.8)">f</text>
<text x="116.4" y="43.2" transform="rotate(-90 116.4 43.2)">g</text>
<text x="118.3" y="43.2" transform="rotate(-90 118.3 43.2)">h</text>
<text x="135.6" y="43" transform="rotate(-90 135.6 43)">a</text>
<text x="137.5" y="43.2" transform="rotate(-90 137.5 43.2)">b</text>
<text x="139.5" y="43" transform="rotate(-90 139.5 43)">c</text>
<text x="141.4" y="43.2" transform="rotate(-90 141.4 43.2)">d</text>
<text x="143.3" y="43" transform="rotate(-90 143.3 43)">e</text>
<text x="145.2" y="42.8" transform="rotate(-90 145.2 42.8)">f</text>
<text x="147.1" y="43.2" transform="rotate(-90 147.1 43.2)">g</text>
<text x="149.1" y="43.2" transform="rotate(-90 149.1 43.2)">h</text>
<text x="106.8" y="55.3" transform="rotate(-90 106.8 55.3)">C3</text>
<text x="110.6" y="55.3" transform="rotate(-90 110.6 55.3)">C2</text>
<text x="114.5" y="55.3" transform="rotate(-90 114.5 55.3)">C1</text>
<text x="118.3" y="55.3" transform="rotate(-90 118.3 55.3)">C0</text>
<text x="137.5" y="55.3" transform="rotate(-90 137.5 55.3)">C3</text>
<text x="141.4" y="55.3" transform="rotate(-90 141.4 55.3)">C2</text>
<text x="145.2" y="55.3" transform="rotate(-90 145.2 55.3)">C1</text>
<text x="149.1" y="55.3" transform="rotate(-90 149.1 55.3)">C0</text>
<text x="187.3" y="58">1</text>
<text x="187.3" y="59.9">3</text>
<text x="200.3" y="58">2</text>
<text x="200.3" y="59.9">4</text>
<text x="105.8" y="61.1" transform="rotate(-90 105.8 61.1)">12</text>
<text x="109.7" y="60.3" transform="rotate(-90 109.7 60.3)">9</text>
<text x="113.5" y="60.3" transform="rotate(-90 113.5 60.3)">8</text>
<text x="117.3" y="60.3" transform="rotate(-90 117.3 60.3)">6</text>
<text x="136.6" y="61.1" transform="rotate(-90 136.6 61.1)">12</text>
<text x="140.4" y="60.3" transform="rotate(-90 140.4 60.3)">9</text>
<text x="144.3" y="60.3" transform="rotate(-90 144.3 60.3)">8</text>
<text x="148.1" y="60.3" transform="rotate(-90 148.1 60.3)">6</text>
<text x="111.1" y="81">13</text>
<text x="111.1" y="82.9">12</text>
<text x="116.9" y="82">Dig7</text>
<text x="116.9" y="83.9">Dig6</text>
<text x="124.4" y="83.9">SegB</text>
<text x="124.4" y="82">SegA</text>
<text x="132.1" y="82.9">24</text>
<text x="132.1" y="81">23</text>
<text x="5.6" y="86.2">C</text>
<text x="111.1" y="84.9">21</text>
<text x="111.1" y="86.8">22</text>
<text x="112.1" y="88.7">3</text>
<text x="116.9" y="85.8">Dig5</text>
<text x="116.9" y="87.7">Dig4</text>
<text x="116.9" y="89.7">Dig3</text>
<text x="124.4" y="87.7">SegD</text>
<text x="124.4" y="85.8">SegC</text>
<text x="124.6" y="89.7">SegE</text>
<text x="132.1" y="86.8">2</text>
<text x="132.1" y="84.9">1</text>
<text x="132.1" y="88.7">7</text>
<text x="290.1" y="86.2">C</text>
<text x="112.1" y="90.6">4</text>
<text x="112.1" y="92.5">5</text>
<text x="112.1" y="94.4">6</text>
<text x="116.9" y="91.6">Dig2</text>
<text x="116.9" y="93.5">Dig1</text>
<text x="116.9" y="95.4">Dig0</text>
<text x="124.4" y="95.4">SegH</text>
<text x="124.4" y="93.5">SegG</text>
<text x="124.6" y="91.6">SegF</text>
<text x="132.1" y="94.4">10</text>
<text x="132.1" y="92.5">9</text>
<text x="132.1" y="90.6">8</text>
<text x="111.1" y="98.3">20</text>
<text x="111.1" y="100.2">19</text>
<text x="116.9" y="99.3">SDA</text>
<text x="116.9" y="101.2">SCL</text>
<text x="124" y="101.2">OSC2</text>
<text x="124.6" y="99.3">VCC</text>
<text x="132.1" y="100.2">18</text>
<text x="132.1" y="98.3">16</text>
<text x="111.1" y="102.1">14</text>
<text x="111.1" y="104.1">11</text>
<text x="116.9" y="103.1">/INT</text>
<text x="116.9" y="105">GND</text>
<text x="124" y="103.1">OSC1</text>
<text x="124.6" y="105">/RES</text>
<text x="132.1" y="102.1">17</text>
<text x="132.1" y="104.1">15</text>
<text x="240.7" y="112.7">1</text>
<text x="240.7" y="110.8">2</text>
<text x="5.6" y="131.7">B</text>
<text x="290.1" y="131.7">B</text>
<text x="91.4" y="136" transform="rotate(-90 91.4 136)">2</text>
<text x="93.3" y="136" transform="rotate(-90 93.3 136)">1</text>
<text x="140.8" y="143.4">1</text>
<text x="140.8" y="145.4">2</text>
<text x="140.8" y="147.3">3</text>
<text x="140.8" y="149.2">4</text>
<text x="140.8" y="151.1">5</text>
<text x="140.8" y="153">6</text>
<text x="142.9" y="161.7">1</text>
<text x="168.6" y="161.7">16</text>
<text x="96" y="163.6">1</text>
<text x="96" y="165.5">3</text>
<text x="96" y="167.4">5</text>
<text x="109" y="163.6">2</text>
<text x="109" y="165.5">4</text>
<text x="109" y="167.4">6</text>
<text x="142.9" y="163.6">2</text>
<text x="142.9" y="165.5">3</text>
<text x="142.9" y="167.4">4</text>
<text x="147.7" y="162.6">IN 1</text>
<text x="147.7" y="164.5">IN 2</text>
<text x="147.7" y="166.5">IN 3</text>
<text x="159.8" y="166.5">OUT 3</text>
<text x="159.8" y="164.5">OUT 2</text>
<text x="159.8" y="162.6">OUT 1</text>
<text x="168.6" y="167.4">13</text>
<text x="168.6" y="165.5">14</text>
<text x="168.6" y="163.6">15</text>
<text x="96" y="169.4">7</text>
<text x="109" y="169.4">8</text>
<text x="142.9" y="169.4">5</text>
<text x="142.9" y="171.3">6</text>
<text x="142.9" y="173.2">7</text>
<text x="147.7" y="168.4">IN 4</text>
<text x="147.7" y="170.3">IN 5</text>
<text x="147.7" y="172.2">IN 6</text>
<text x="159.8" y="172.2">OUT 6</text>
<text x="159.8" y="170.3">OUT 5</text>
<text x="159.8" y="168.4">OUT 4</text>
<text x="168.6" y="173.2">10</text>
<text x="168.6" y="171.3">11</text>
<text x="168.6" y="169.4">12</text>
<text x="5.6" y="177.2">A</text>
<text x="142.9" y="175.1">8</text>
<text x="147.7" y="174.2">IN 7</text>
<text x="147.7" y="176.1">COMMON</text>
<text x="158.8" y="176.1">CLAMP</text>
<text x="159.8" y="174.2">OUT 7</text>
<text x="168.6" y="175.1">9</text>
<text x="290.1" y="177.2">A</text>
<text x="222.4" y="180.9">Title</text>
<text x="222.4" y="186.6">Size</text>
<text x="223.4" y="189.5">B</text>
<text x="232" y="186.6">Number</text>
<text x="270.5" y="186.6">Revision</text>
<text x="27.9" y="197.4">1</text>
<text x="76" y="197.4">2</text>
<text x="124" y="197.4">3</text>
<text x="172.1" y="197.4">4</text>
<text x="220.1" y="197.4">5</text>
<text x="222.4" y="192.4">Date:</text>
<text x="222.4" y="194.3">File:</text>
<text x="231.1" y="194.3">D:\ARM9\2410_SCHPCB\MagicARM2410-HSB.ddb</text>
<text x="231.1" y="192.4">13-Jan-2006</text>
<text x="260.9" y="194.3">Drawn By:</text>
<text x="260.9" y="192.4">Sheet</text>
<text x="266.4" y="192.4">of</text>
<text x="268.2" y="197.4">6</text>
</g>
<g font-size="1.7" fill="#000080">
<text x="205.1" y="29">JP4</text>
<text x="21.6" y="30.1">S1</text>
<text x="24.4" y="34">0</text>
<text x="37" y="30.1">S5</text>
<text x="39.8" y="34">1</text>
<text x="52.3" y="30.1">S9</text>
<text x="55.2" y="34">2</text>
<text x="67.7" y="30.1">S13</text>
<text x="70.6" y="34">3</text>
<text x="82.9" y="32.8">D3</text>
<text x="205.1" y="31.1">MGV+</text>
<text x="21.6" y="37.8">S2</text>
<text x="24.4" y="41.6">4</text>
<text x="37" y="37.8">S6</text>
<text x="39.8" y="41.6">5</text>
<text x="52.3" y="37.8">S10</text>
<text x="55.2" y="41.6">6</text>
<text x="67.7" y="37.8">S14</text>
<text x="70.6" y="41.6">7</text>
<text x="82.9" y="37.6">1N4148</text>
<text x="204.6" y="38.8">C79</text>
<text x="204.6" y="40.7">0.1uF</text>
<text x="211.1" y="40.5">10uF/16V</text>
<text x="212.1" y="38.6">C72</text>
<text x="254.2" y="37.8">R162</text>
<text x="254.2" y="39.5">5.1</text>
<text x="265.5" y="37.8">R163</text>
<text x="265.5" y="39.7">5.1</text>
<text x="21.6" y="45.5">S3</text>
<text x="37" y="45.5">S7</text>
<text x="52.3" y="45.5">S11</text>
<text x="67.7" y="45.5">S15</text>
<text x="242.6" y="46.4">8550</text>
<text x="243.6" y="44.5">Q7</text>
<text x="260.7" y="46.2">C113</text>
<text x="21.6" y="53.2">S4</text>
<text x="24.4" y="49.3">8</text>
<text x="37" y="53.2">S8</text>
<text x="39.8" y="49.3">9</text>
<text x="51.4" y="49.3">DOT_A</text>
<text x="52.3" y="53.2">S12</text>
<text x="67.7" y="53.2">S16</text>
<text x="69.6" y="49.3">+_B</text>
<text x="82.9" y="48.6">D4</text>
<text x="83.9" y="52">1N4148</text>
<text x="260.7" y="48.2">0.1uF</text>
<text x="21.6" y="58">Enter_C</text>
<text x="38.9" y="57">-_D</text>
<text x="53.7" y="57">*_E</text>
<text x="69.4" y="57">/_F</text>
<text x="119.6" y="58">LED8</text>
<text x="150.4" y="58">LED9</text>
<text x="178.2" y="56">(GPB0)</text>
<text x="190.9" y="56">JP3</text>
<text x="223.2" y="57.2">R160</text>
<text x="240.5" y="55.9">Q3</text>
<text x="240.7" y="57.6">8050</text>
<text x="253.6" y="55.7">D8</text>
<text x="262.4" y="55.7">D9</text>
<text x="276.5" y="55.1">Q8</text>
<text x="276.5" y="56.8">8550</text>
<text x="11" y="63.7">R129</text>
<text x="18.7" y="63.7">R130</text>
<text x="26.4" y="63.7">R131</text>
<text x="34.1" y="63.7">R132</text>
<text x="41.8" y="63.7">R133</text>
<text x="49.4" y="63.7">R134</text>
<text x="57.1" y="63.7">R135</text>
<text x="64.8" y="63.7">R136</text>
<text x="178.2" y="61.8">(GPH9)</text>
<text x="210.7" y="61.4">R158</text>
<text x="210.7" y="65.1">10K</text>
<text x="217.6" y="64.9">10nF</text>
<text x="217.8" y="62.9">C111</text>
<text x="223.4" y="60.7">1K</text>
<text x="255" y="64.5" transform="rotate(-90 255 64.5)">IN4148</text>
<text x="264" y="64.3" transform="rotate(-90 264 64.3)">IN4148</text>
<text x="12" y="66.6">1K</text>
<text x="18.7" y="66.6">1K</text>
<text x="27.3" y="66.6">1K</text>
<text x="34.1" y="66.6">1K</text>
<text x="42.7" y="66.6">1K</text>
<text x="49.4" y="66.6">1K</text>
<text x="58.1" y="66.6">1K</text>
<text x="64.8" y="66.6">1K</text>
<text x="240.7" y="73.3">D7</text>
<text x="115.8" y="79.1">U25</text>
<text x="142.7" y="81.2">R148</text>
<text x="142.7" y="83.1">R149</text>
<text x="148.4" y="80.1">220x8</text>
<text x="239.6" y="79.1">IN4148</text>
<text x="142.7" y="85">R150</text>
<text x="142.7" y="87">R153</text>
<text x="142.7" y="88.9">R154</text>
<text x="223.6" y="85.8">R161</text>
<text x="223.8" y="89.3">1K</text>
<text x="247.6" y="84.7">Q4</text>
<text x="247.6" y="86.4">8050</text>
<text x="274.5" y="89.7">Q6</text>
<text x="284" y="89.5">R169</text>
<text x="24.4" y="90.6">TP4</text>
<text x="24.4" y="92.5">GND</text>
<text x="30.2" y="90.6">TP14</text>
<text x="30.2" y="92.5">SDA</text>
<text x="36" y="90.6">TP15</text>
<text x="36" y="92.5">SCL</text>
<text x="40.8" y="92.5">nKINT</text>
<text x="41.8" y="90.6">TP16</text>
<text x="142.7" y="90.8">R155</text>
<text x="142.7" y="92.7">R156</text>
<text x="142.7" y="94.7">R157</text>
<text x="210.7" y="90.2">R159</text>
<text x="210.7" y="93.9">10K</text>
<text x="217.6" y="91.4">C112</text>
<text x="217.6" y="93.3">10nF</text>
<text x="249.4" y="92.5">Q5</text>
<text x="249.4" y="94.4">8050</text>
<text x="257.5" y="95.1" transform="rotate(-90 257.5 95.1)">IN4148</text>
<text x="258.4" y="95">D10</text>
<text x="265.2" y="92" transform="rotate(-90 265.2 92)">IN4148</text>
<text x="266.1" y="92.4">D11</text>
<text x="274.5" y="91.4">8050</text>
<text x="284" y="91.4">100</text>
<text x="148.2" y="100.2">C114</text>
<text x="154" y="100.2">20pF</text>
<text x="237.6" y="97.5">R168</text>
<text x="237.6" y="101">100</text>
<text x="92.5" y="104.8">R151</text>
<text x="98.3" y="104.8">220</text>
<text x="149.6" y="103.9">X4</text>
<text x="149.6" y="105.8">6MHz</text>
<text x="238.8" y="107.9">J17</text>
<text x="115.8" y="109.8">ZLG7290</text>
<text x="140.6" y="112.9">R152</text>
<text x="148.2" y="109.8">C115</text>
<text x="154" y="109.8">20pF</text>
<text x="140.6" y="116.4">220</text>
<text x="160" y="114.6">&lt;EMC-BUS&gt;</text>
<text x="198.2" y="115.6">MG1</text>
<text x="198.2" y="117.5">MOTOR DC</text>
<text x="238.8" y="115.6">MG-COM</text>
<text x="95.6" y="134.6">JP5</text>
<text x="95.6" y="136.7">MV+</text>
<text x="138.8" y="140.5">J14</text>
<text x="95" y="144.4">C110</text>
<text x="95" y="146.3">0.1uF</text>
<text x="101.5" y="146.1">10uF/16V</text>
<text x="102.5" y="144.2">C80</text>
<text x="138.8" y="155.9">CON6</text>
<text x="179" y="151.3">R164</text>
<text x="179" y="154.6">5 /1W</text>
<text x="99.6" y="161.7">JP6</text>
<text x="146.5" y="159.7">U26</text>
<text x="179" y="157.1">R165</text>
<text x="179" y="160.3">5 /1W</text>
<text x="179" y="166.7">R166</text>
<text x="179" y="169.9">5 /1W</text>
<text x="146.5" y="179">ULN2003A</text>
<text x="179" y="174.3">R167</text>
<text x="179" y="177.6">5 /1W</text>
<text x="193.6" y="179">MOTOR STEPPER</text>
<text x="201.3" y="177">MS1</text>
<text x="227.2" y="182.8">MagicARM2410 (KEY, Motor)</text>
<text x="238.8" y="188.6">10</text>
</g>
<g font-size="1.7" fill="#800000">
<text x="89.8" y="34">KSG0</text>
<text x="103.9" y="34.4" transform="rotate(-90 103.9 34.4)">SEG0</text>
<text x="105.8" y="34.4" transform="rotate(-90 105.8 34.4)">SEG1</text>
<text x="107.7" y="34.4" transform="rotate(-90 107.7 34.4)">SEG2</text>
<text x="109.7" y="34.4" transform="rotate(-90 109.7 34.4)">SEG3</text>
<text x="111.6" y="34.4" transform="rotate(-90 111.6 34.4)">SEG4</text>
<text x="113.5" y="34.4" transform="rotate(-90 113.5 34.4)">SEG5</text>
<text x="115.4" y="34.4" transform="rotate(-90 115.4 34.4)">SEG6</text>
<text x="117.3" y="34.4" transform="rotate(-90 117.3 34.4)">SEG7</text>
<text x="134.6" y="34.4" transform="rotate(-90 134.6 34.4)">SEG0</text>
<text x="136.6" y="34.4" transform="rotate(-90 136.6 34.4)">SEG1</text>
<text x="138.5" y="34.4" transform="rotate(-90 138.5 34.4)">SEG2</text>
<text x="140.4" y="34.4" transform="rotate(-90 140.4 34.4)">SEG3</text>
<text x="142.3" y="34.4" transform="rotate(-90 142.3 34.4)">SEG4</text>
<text x="144.3" y="34.4" transform="rotate(-90 144.3 34.4)">SEG5</text>
<text x="146.2" y="34.4" transform="rotate(-90 146.2 34.4)">SEG6</text>
<text x="148.1" y="34.4" transform="rotate(-90 148.1 34.4)">SEG7</text>
<text x="191.1" y="35.9">+5V</text>
<text x="211.9" y="34.9">MGV+</text>
<text x="256.5" y="31.1">MGV+</text>
<text x="259.4" y="40.9" transform="rotate(-90 259.4 40.9)">Vf</text>
<text x="260.3" y="42.6">VF</text>
<text x="89.8" y="49.3">KSG1</text>
<text x="176" y="51.9" transform="rotate(-90 176 51.9)">J1-Port</text>
<text x="178.2" y="59.9">CLKOUT0</text>
<text x="178.2" y="58">TOUT0</text>
<text x="203.2" y="58">ZDJ-A</text>
<text x="105.8" y="66.1" transform="rotate(-90 105.8 66.1)">DIG7</text>
<text x="109.7" y="66.1" transform="rotate(-90 109.7 66.1)">DIG6</text>
<text x="113.5" y="66.1" transform="rotate(-90 113.5 66.1)">DIG5</text>
<text x="117.3" y="66.1" transform="rotate(-90 117.3 66.1)">DIG4</text>
<text x="136.6" y="66.1" transform="rotate(-90 136.6 66.1)">DIG3</text>
<text x="140.4" y="66.1" transform="rotate(-90 140.4 66.1)">DIG2</text>
<text x="144.3" y="66.1" transform="rotate(-90 144.3 66.1)">DIG1</text>
<text x="148.1" y="66.1" transform="rotate(-90 148.1 66.1)">DIG0</text>
<text x="15.5" y="74.7" transform="rotate(-90 15.5 74.7)">DIG0</text>
<text x="17.4" y="74.7" transform="rotate(-90 17.4 74.7)">DIG4</text>
<text x="30.8" y="74.7" transform="rotate(-90 30.8 74.7)">DIG1</text>
<text x="32.8" y="74.7" transform="rotate(-90 32.8 74.7)">DIG5</text>
<text x="46.2" y="74.7" transform="rotate(-90 46.2 74.7)">DIG2</text>
<text x="48.2" y="74.7" transform="rotate(-90 48.2 74.7)">DIG6</text>
<text x="61.6" y="74.7" transform="rotate(-90 61.6 74.7)">DIG3</text>
<text x="63.5" y="74.7" transform="rotate(-90 63.5 74.7)">DIG7</text>
<text x="103.3" y="82.9">DIG6</text>
<text x="103.3" y="81">DIG7</text>
<text x="136" y="81">KSG0</text>
<text x="136" y="82.9">KSG1</text>
<text x="156.1" y="81">SEG0</text>
<text x="156.1" y="82.9">SEG1</text>
<text x="103.3" y="88.7">DIG3</text>
<text x="103.3" y="86.8">DIG4</text>
<text x="103.3" y="84.9">DIG5</text>
<text x="156.1" y="84.9">SEG2</text>
<text x="156.1" y="86.8">SEG3</text>
<text x="156.1" y="88.7">SEG4</text>
<text x="204.2" y="86.8">ZDJ-B</text>
<text x="67.7" y="92.5">J1-Port</text>
<text x="103.3" y="94.4">DIG0</text>
<text x="103.3" y="92.5">DIG1</text>
<text x="103.3" y="90.6">DIG2</text>
<text x="156.1" y="90.6">SEG5</text>
<text x="156.1" y="92.5">SEG6</text>
<text x="156.1" y="94.4">SEG7</text>
<text x="25.1" y="101.6" transform="rotate(-90 25.1 101.6)">GND</text>
<text x="30.8" y="101.6" transform="rotate(-90 30.8 101.6)">I2CSDA</text>
<text x="36.6" y="101.6" transform="rotate(-90 36.6 101.6)">I2CSCL</text>
<text x="42.4" y="101.6" transform="rotate(-90 42.4 101.6)">EINT4</text>
<text x="85" y="98.3">I2CSDA</text>
<text x="85" y="100.2">I2CSCL</text>
<text x="139.2" y="99.3">VDD33</text>
<text x="85" y="102.1">EINT4</text>
<text x="150.4" y="113.7">nRST</text>
<text x="247.4" y="111.7">MOTOR-A</text>
<text x="247.4" y="109.8">MOTOR-B</text>
<text x="81.6" y="141.5">+5V</text>
<text x="107.1" y="140.5">MV+</text>
<text x="146.5" y="142.5">BA-COM</text>
<text x="146.5" y="148.2">BB-COM</text>
<text x="146.5" y="146.3">BC-COM</text>
<text x="146.5" y="144.4">MV+</text>
<text x="146.5" y="152.1">BD-COM</text>
<text x="146.5" y="150.2">MV+</text>
<text x="186.9" y="152.1">BA-COM</text>
<text x="198.6" y="155.9">MV+</text>
<text x="186.9" y="157.8">BB-COM</text>
<text x="112.9" y="167.4">BC</text>
<text x="112.9" y="165.5">BB</text>
<text x="112.9" y="163.6">BA</text>
<text x="186.9" y="167.4">BC-COM</text>
<text x="112.9" y="169.4">BD</text>
<text x="180.9" y="172.2">MV+</text>
<text x="169.8" y="179">MV+</text>
<text x="187.9" y="175.1">BD-COM</text>
</g>
<g font-size="1.7" fill="#f00">
<text x="85.2" y="167.4">LCDVF2</text>
<text x="85.2" y="165.5">LCDVF1</text>
<text x="85.2" y="163.6">LCDVF0</text>
<text x="85.2" y="169.4">LEND</text>
</g>
</svg>
